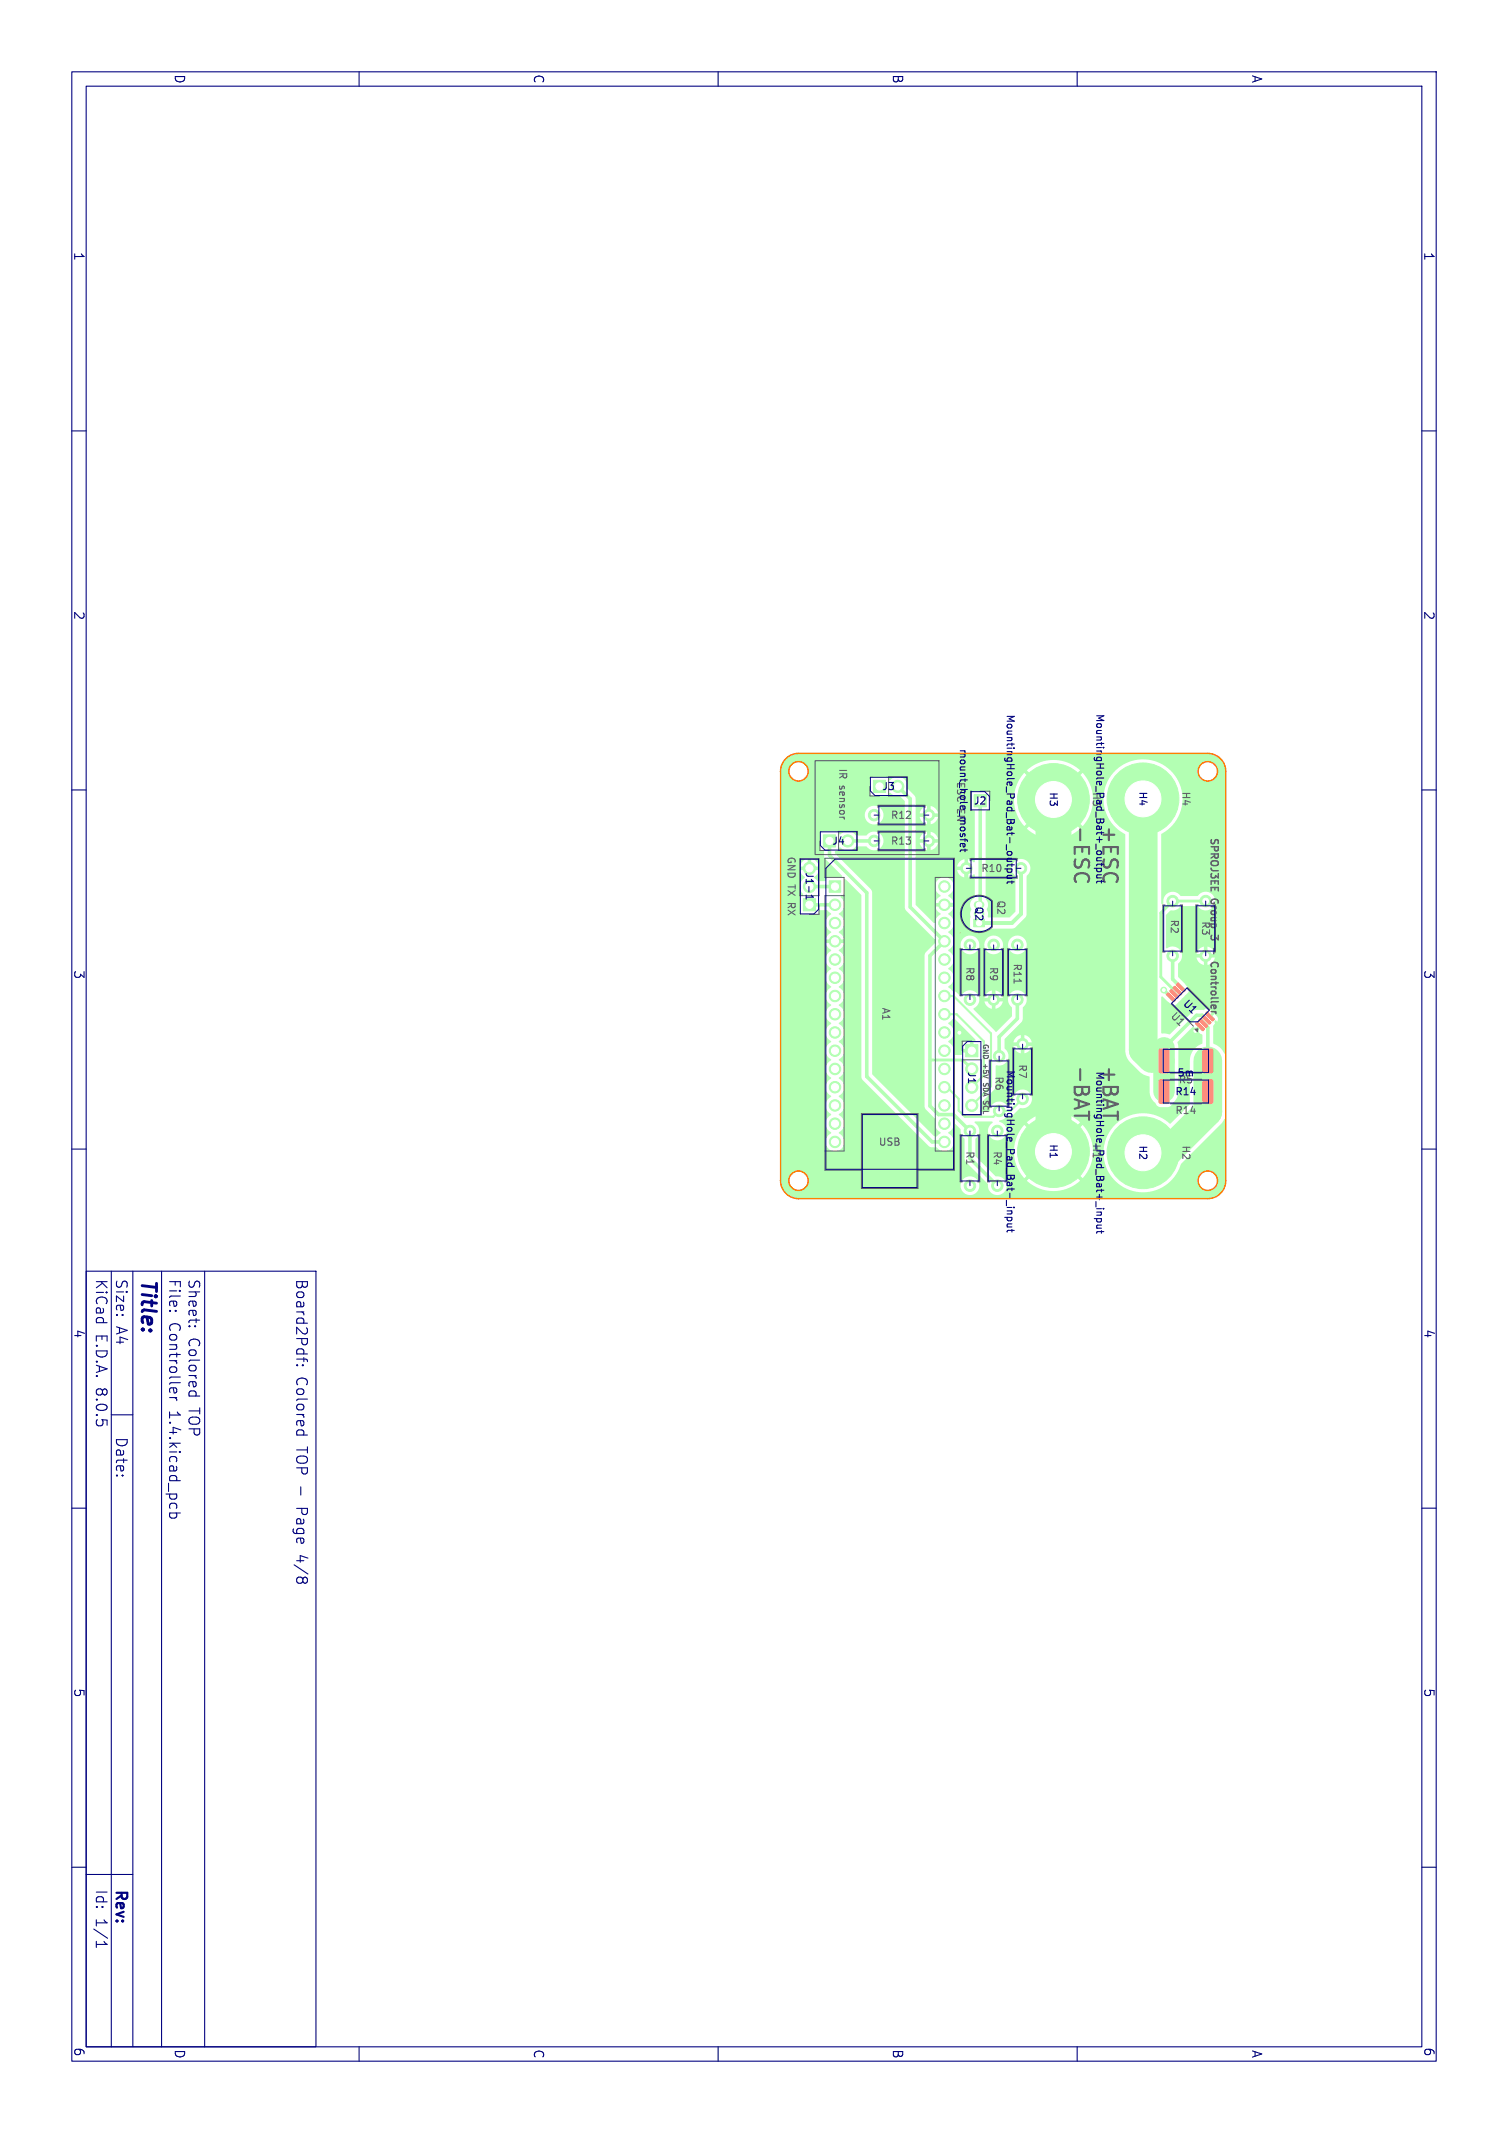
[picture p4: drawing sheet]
<svg xmlns="http://www.w3.org/2000/svg" width="210mm" height="297mm" viewBox="0 0 210 297" stroke-linecap="round" stroke-linejoin="round" font-family="sans-serif">
<g fill="#b3ffb3" stroke="#b3ffb3" stroke-width=".14">
<path d="M167.6 146.1l1.1-.1 .2 .2v2.9l-.2 .3h-.9l-.3-.2v-2.9z"/>
<path d="M161.5 146.1l1.1-.1 .2 .2v2.9l-.2 .3h-.9l-.3-.2v-2.9z"/>
<path d="M114.7 116.2h1.7v1.7h-1.7z"/>
<path d="M135.6 128h1.5v1h-1.5z"/>
<path d="M134.5 145.5h1.7v1.7h-1.7z"/>
<path d="M121.6 108.7h1.7v1.7h-1.7z"/>
<path d="M111.9 125.1h1.7v1.7h-1.7z"/>
<path d="M166.5 142.5l.3-.2 .9 .9v.2l-.3 .1-.9-.9z"/>
<path d="M167 142l.3-.1 .9 .9v.1l-.3 .1-.9-.9z"/>
<path d="M167.6 141.4h.1l.9 .9-.1 .3h-.2l-.9-.9z"/>
<path d="M163.9 137l.2-.1 .9 .9v.1l-.2 .2-.9-.9z"/>
<path d="M163.4 137.5l.3-.2 .9 .9v.2l-.3 .1-.9-.9z"/>
<path d="M163.1 137.8h.1l.9 .9-.1 .3h-.2l-.9-.9z"/>
<path d="M162.6 138.3h.2l.9 .9-.2 .3h-.1l-.9-1z"/>
<path d="M135.7 110.7h1.7v1.7h-1.7z"/>
<path d="M167.6 150.4l1.1-.1 .2 .2v2.9l-.1 .2-1 .1-.3-.2v-2.9z"/>
<path d="M161.5 150.4l1.1-.1 .2 .2v2.9l-.1 .2-1 .1-.3-.2v-2.9z"/>
<path d="M115.5 122.6h1.6v1.6h-1.6z"/>
<circle cx="159.2" cy="111.2" r="2.7"/>
<circle cx="159.2" cy="111.2" r="5"/>
<circle cx="139.1" cy="147.1" r=".8"/>
<circle cx="139.1" cy="154.7" r=".8"/>
<circle cx="118.1" cy="117.1" r=".85"/>
<circle cx="159.2" cy="160.5" r="2.7"/>
<circle cx="159.2" cy="160.5" r="5"/>
<circle cx="138.4" cy="131.6" r=".8"/>
<circle cx="138.4" cy="139.2" r=".8"/>
<circle cx="138.9" cy="157.5" r=".8"/>
<circle cx="138.9" cy="165.1" r=".8"/>
<circle cx="135.3" cy="148.8" r=".85"/>
<circle cx="135.3" cy="151.4" r=".85"/>
<circle cx="135.3" cy="153.9" r=".85"/>
<circle cx="125" cy="109.5" r=".85"/>
<circle cx="112.7" cy="123.4" r=".85"/>
<circle cx="112.7" cy="120.9" r=".85"/>
<circle cx="135.1" cy="139.2" r=".8"/>
<circle cx="135.1" cy="131.6" r=".8"/>
<circle cx="167.9" cy="125.5" r=".8"/>
<circle cx="167.9" cy="133.1" r=".8"/>
<circle cx="121.7" cy="117.1" r=".8"/>
<circle cx="129.4" cy="117.1" r=".8"/>
<circle cx="141.7" cy="139.2" r=".8"/>
<circle cx="141.7" cy="131.6" r=".8"/>
<circle cx="142.4" cy="153" r=".8"/>
<circle cx="142.4" cy="145.4" r=".8"/>
<circle cx="121.7" cy="113.5" r=".8"/>
<circle cx="129.4" cy="113.5" r=".8"/>
<circle cx="146.7" cy="111.3" r="2.7"/>
<circle cx="146.7" cy="111.3" r="5"/>
<circle cx="163.3" cy="125.5" r=".8"/>
<circle cx="163.3" cy="133.1" r=".8"/>
<circle cx="146.7" cy="160.3" r="2.7"/>
<circle cx="146.7" cy="160.3" r="5"/>
<circle cx="135.1" cy="157.5" r=".8"/>
<circle cx="135.1" cy="165.1" r=".8"/>
<circle cx="116.3" cy="126" r=".8"/>
<circle cx="116.3" cy="128.5" r=".8"/>
<circle cx="116.3" cy="131.1" r=".8"/>
<circle cx="116.3" cy="133.6" r=".8"/>
<circle cx="116.3" cy="136.1" r=".8"/>
<circle cx="116.3" cy="138.7" r=".8"/>
<circle cx="116.3" cy="141.2" r=".8"/>
<circle cx="116.3" cy="143.8" r=".8"/>
<circle cx="116.3" cy="146.3" r=".8"/>
<circle cx="116.3" cy="148.8" r=".8"/>
<circle cx="116.3" cy="151.4" r=".8"/>
<circle cx="116.3" cy="153.9" r=".8"/>
<circle cx="116.3" cy="156.5" r=".8"/>
<circle cx="116.3" cy="159" r=".8"/>
<circle cx="131.5" cy="159" r=".8"/>
<circle cx="131.5" cy="156.5" r=".8"/>
<circle cx="131.5" cy="153.9" r=".8"/>
<circle cx="131.5" cy="151.4" r=".8"/>
<circle cx="131.5" cy="148.8" r=".8"/>
<circle cx="131.5" cy="146.3" r=".8"/>
<circle cx="131.5" cy="143.8" r=".8"/>
<circle cx="131.5" cy="141.2" r=".8"/>
<circle cx="131.5" cy="138.7" r=".8"/>
<circle cx="131.5" cy="136.1" r=".8"/>
<circle cx="131.5" cy="133.6" r=".8"/>
<circle cx="131.5" cy="131.1" r=".8"/>
<circle cx="131.5" cy="128.5" r=".8"/>
<circle cx="131.5" cy="126" r=".8"/>
<circle cx="131.5" cy="123.4" r=".8"/>
<circle cx="142.2" cy="120.9" r=".8"/>
<circle cx="134.6" cy="120.9" r=".8"/>
<circle cx="162.1" cy="137.9" r=".4"/>
<circle cx="133.6" cy="143.8" r=".4"/>
<circle cx="166.5" cy="143.6" r=".4"/>
</g>
<path d="M131.5 138.7h1.3l5.2 5.2v7.3l-2.7 2.7M138.9 157.5h.1" fill="none" stroke="#b3ffb3" stroke-width=".3"/>
<path d="M115.5 117.1v2l5.2 5.2v25.6l9.1 9.1h1.7" fill="none" stroke="#b3ffb3" stroke-width=".5"/>
<circle cx="116.3" cy="123.4" r=".25" fill="#b3ffb3"/>
<path d="M112.7 123.4h3.6M112.7 126h3.6M162.1 137.9l1 1" fill="none" stroke="#b3ffb3" stroke-width=".5"/>
<circle cx="116.3" cy="126" r=".25" fill="#b3ffb3"/>
<path d="M131.5 151.4h.4l1.6 1.6v1.6l.9 .9h3.9l.8-.8h1.6l1.7-1.7M131.5 141.2h1.7l3.8 3.8v4.7l-1.7 1.7M167.1 142.9l-.6 .7" fill="none" stroke="#b3ffb3" stroke-width=".3"/>
<path d="M163.6 137.9h.4M163.6 137.9l-.1 .5M167.9 125.5h-4.6l-1.6 1.6v8.9l1.9 1.9M129.6 147.7l-.1-.1h4.6l1.2 1.2" fill="none" stroke="#b3ffb3" stroke-width=".4"/>
<path d="M118.1 117.1h3.5M125 109.5l1.8 1.7v15.1l4.7 4.8M136.5 111.5v14.3M131 131.1h.5M131.5 131.1l-2 2v20.9l1.2 1.2h2.1l2.3 2.3v3.8l3.8 3.8M141.7 139.2v2.6l-2.6 2.6v2.7M163.3 133.1v3.2l1.1 1.2M167.8 142.7l.4 .4v4.6M168 142l-.6-.6h-.8l-4.5 4.5M168.2 147.7h.1" fill="none" stroke="#b3ffb3" stroke-width=".5"/>
<path d="M134.6 120.9v3.6l-1.6 1.5h-1.5M142.2 120.9v6.4l-1.3 1.2h-4.6" fill="none" stroke="#b3ffb3" stroke-width=".55"/>
<path d="M146.7 111.3v49" fill="none" stroke="#b3ffb3" stroke-width="5"/>
<path d="M159.2 111.3v34.9l1.2 1.2M168.2 147.7v7.1l-5.7 5.7h-3.3" fill="none" stroke="#b3ffb3" stroke-width="4"/>
<path d="M136.7 125.6l-.4 .4M163.3 125.5h.1" fill="none" stroke="#b3ffb3" stroke-width=".25"/>
<path d="M162.1 145.9v6.1" fill="none" stroke="#b3ffb3" stroke-width="3"/>
<g fill="#b3ffb3">
<path d="M132.1 142.4l.6-.5h.3l2.9 2.9-.1 .1-.2 .1v.9h-.5v-.9h-.7l-.4 .2v.9h.9v.5h-.9v.2l-.1 .1h-1l-.2-.1a1.43 1.43 0 0 0-.7-1.8 1.42 1.42 0 0 0 .8-1.2 1.42 1.42 0 0 0-.8-1.3z"/>
<path d="M109.3 105.7a2.51 2.51 0 0 1 2-.8v1.2h-.2a1.35 1.35 0 0 0-1.2 1.4 1.35 1.35 0 0 0 1.4 1.2v54.4h-.2a1.35 1.35 0 0 0-1 2 1.35 1.35 0 0 0 2.3 0 1.35 1.35 0 0 0-1.1-2v-54.4h.3a1.35 1.35 0 0 0 .9-1.4 1.35 1.35 0 0 0-1.2-1.2v-1.2h13.7v3.2l-.4 .1-.6 .4-.3-.3-.3-.2-1.9 .1-.3 .2-.1 2.1 .3 .3 .3 .1v1.3h-.2a1.31 1.31 0 0 0-.8 2.1 1.31 1.31 0 0 0 2.2-.2 1.31 1.31 0 0 0-1.2-1.9v-1.3l1.7-.1 .3-.1 .2-.3h.1a1.57 1.57 0 0 0 1.3 .5l.7 .7v14.9l.2 .3 4 4.1v.4l-1.3 1.3-.1 .4v21.1l.1 .4 1.4 1.3v.2a1.43 1.43 0 0 0 .7 1.7l-.6 .5h-.3l-8.6-8.6v-25.4l-.2-.4-5-5v-.2l.1-.2a.54 .54 0 0 0 .5-.4h.1a1.43 1.43 0 0 0 2.2-.2l1.5 .1a1.32 1.32 0 0 0 1.9 .1 1.32 1.32 0 0 0 0-2 1.32 1.32 0 0 0-2 .3h-1.4a1.39 1.39 0 0 0-2.2-.1l-.5-.5-2.1 .1-.2 .3v1.9l.1 .3 .5 .2v.7l.1 .4 2.4 2.3v.2h-1.9l-.3 .2-.2 .4h-1.1l-.4-.5 .5-.6 .2-.4h-.9v-.5h.9l-.1-.3-.4-.5-.6-.3v.9h-.5v-.9l-.5 .1-.3 .3-.3 .7h.9v.5h-.9l.2 .4 .5 .6a1.43 1.43 0 0 0-.3 2.3l-.4 .5v2.1l.4 .2h1.9a.71 .71 0 0 0 .4-.6l1.1 .1 .6 .5a1.43 1.43 0 0 0 0 2.5 1.93 1.93 0 0 0-.8 1h.8v.5h-.8l.2 .4 .5 .6v.1a1.38 1.38 0 0 0-.7 1.2 1.38 1.38 0 0 0 .8 1.3 1.42 1.42 0 0 0-.8 1.2 1.42 1.42 0 0 0 .8 1.3 1.42 1.42 0 0 0-.8 1.3 1.42 1.42 0 0 0 .8 1.3 1.42 1.42 0 0 0-.8 1.2 1.42 1.42 0 0 0 .8 1.3 1.43 1.43 0 0 0 0 2.5 1.42 1.42 0 0 0-.8 1.3 1.42 1.42 0 0 0 .8 1.3 1.42 1.42 0 0 0-.8 1.2 1.42 1.42 0 0 0 .8 1.3 1.43 1.43 0 0 0 0 2.6 1.42 1.42 0 0 0-.8 1.2 1.42 1.42 0 0 0 .8 1.3 1.42 1.42 0 0 0-.8 1.3 1.42 1.42 0 0 0 .8 1.2 1.33 1.33 0 0 0-.5 2.1 1.33 1.33 0 0 0 2.1-.1 1.41 1.41 0 0 0-.6-2 1.42 1.42 0 0 0 .8-1.2 1.42 1.42 0 0 0-.8-1.3 1.42 1.42 0 0 0 .8-1.3 1.42 1.42 0 0 0-.8-1.2 1.42 1.42 0 0 0 .8-1.3 1.42 1.42 0 0 0-.8-1.3 1.42 1.42 0 0 0 .8-1.3 1.42 1.42 0 0 0-.8-1.2 1.42 1.42 0 0 0 .8-1.3 1.42 1.42 0 0 0-.8-1.3 1.42 1.42 0 0 0 .8-1.2 1.42 1.42 0 0 0-.8-1.3 1.42 1.42 0 0 0 .8-1.3 1.42 1.42 0 0 0-.8-1.2 1.42 1.42 0 0 0 .8-1.3 1.42 1.42 0 0 0-.8-1.3 1.42 1.42 0 0 0 .8-1.3 1.42 1.42 0 0 0-.8-1.2 1.42 1.42 0 0 0 .8-1.3 1.42 1.42 0 0 0-.8-1.3 1.93 1.93 0 0 0 .8-1h-.9v-.5h.9l-.2-.4-.6-.5v-.2a1.38 1.38 0 0 0 .8-1.2 1.38 1.38 0 0 0-.8-1.2 1.44 1.44 0 0 0 .2-2.5l.4-.2 .2-.2v-1.8l.1-.2 2.3 2.2v25.5l.1 .3 9.2 9.2 .4 .2h.8a1.31 1.31 0 0 0 2 0 1.31 1.31 0 0 0-.4-2v-.1a1.66 1.66 0 0 0 .8-1.2l.9 .8a1.47 1.47 0 0 0 .5 1.3v2.8l.2 .4 .6 .6v1.4a1.31 1.31 0 0 0-1.2 1.9 1.31 1.31 0 0 0 2.2 .2 1.31 1.31 0 0 0-.8-2.1h-.2v-1.4l2.5 2.5a1.32 1.32 0 0 0 1.3 1.5 1.32 1.32 0 0 0 1.3-1.5 1.32 1.32 0 0 0-1.6-1.1l-2.8-2.8v-2.4a1.39 1.39 0 0 0-.1-2.3l.1-.1h2.3l.1 .1a1.32 1.32 0 0 0-.3 2.1 1.32 1.32 0 0 0 2.1-.3 1.32 1.32 0 0 0-.8-1.9l.1-.2a1.52 1.52 0 0 0 1-.7h.7l1-1a1.32 1.32 0 0 0 1.7-1 1.32 1.32 0 0 0-1.1-1.5 1.32 1.32 0 0 0-1.5 1.2v.4l-.6 .6h-.2a1.39 1.39 0 0 0-1.6-.6 1.39 1.39 0 0 0-.9 1.4h-1.2l-.2-.1 .3-.5v-.7l1.9-2.1 .1-3.1a1.35 1.35 0 0 0 1.6-.7 1.35 1.35 0 0 0-.4-1.7v-1.2l2.4-2.5 .1-.3v-1.6l.3-.2v5l-.2-.1-.3 .1v-1l-.2 .1-.6 .4-.3 .5h1l-.1 .2 .1 .3h-1l.2 .4 .3 .4 .6 .3v-1l.2 .1 .3-.1v1l.5-.3 .3-.4 .2-.4h-1l.1-.2-.1-.3h1l-.2-.4-.3-.3-.5-.3v-4a1.32 1.32 0 0 0-.3-1.9 1.32 1.32 0 0 0-1.8 .3 1.32 1.32 0 0 0 .3 1.8v1.2l-2.2 2.2-3.1-3.1v-.2a1.31 1.31 0 0 0 .4-2.2 1.31 1.31 0 0 0-2.1 .5h-.2l-.6-.6-.4-.1-.7-.6a1.42 1.42 0 0 0 .8-1.3 1.42 1.42 0 0 0-.8-1.2 1.42 1.42 0 0 0 .8-1.3 1.42 1.42 0 0 0-.8-1.3 1.42 1.42 0 0 0 .8-1.2 1.42 1.42 0 0 0-.8-1.3 1.42 1.42 0 0 0 .8-1.3 1.42 1.42 0 0 0-.8-1.2 1.93 1.93 0 0 0 .8-1.1h-.8v-.5h.8l-.1-.4-.6-.5v-.2a1.31 1.31 0 0 0 .5-2 1.31 1.31 0 0 0-2.1 0 1.31 1.31 0 0 0 .5 2v.2l-.6 .5-.2 .4h.9v.5h-.9a1.95 1.95 0 0 0 .8 1.1 1.9 1.9 0 0 0-.9 1.2l-2.6-2.5v-14.8l-.2-.4-.9-1a1.37 1.37 0 0 0-1.4-1.7v-3.2h4.6v8.3l-.2-.1-.3 .1v-1l-.4 .2-.3 .3-.3 .5h.9v.2v.4h-.9l.3 .5 .5 .4 .2 .1v-1l.2 .1 .3-.1v3l-.2-.1-.3 .1v-1l-.6 .3-.3 .3-.1 .4h.9v.2v.3h-.9l.3 .6 .5 .4 .2 .1v-1l.2 .1 .3-.1v1l.6-.3 .3-.4 .1-.4h-.9l.1-.2-.1-.3h.9l-.1-.4-.3-.3-.6-.3v-1l.6-.3 .3-.3 .1-.4h-.9l.1-.2-.1-.4h.9l-.2-.5-.4-.3-.4-.2v-7.3h7.8v5.2l-1.9 .1-.2 .1-.1 .2v2l.1 .2 .5 .3v7l-.2 .1-.8-.5v1l-.2-.1-.3 .1v-1l-.2 .1-.5 .4-.3 .6h1l-.1 .2 .1 .3h-1l.1 .4 .3 .3v8v-8l.6 .3v-1l.2 .1 .3-.1v1l.3-.1v8.2h-.2a1.3 1.3 0 0 0-.9 2.1 1.3 1.3 0 0 0 2.2-.2 1.3 1.3 0 0 0-1.1-1.9v-8.2l.5-.4 .2 .1v3.1a1.23 1.23 0 0 0-.5 1.8 1.39 1.39 0 0 0-.1 1.1l-.1 1.3 .1 .3 .3 .1h1.6l.5-.2h.8v1h-.2a1.3 1.3 0 0 0-1.1 1.5 1.3 1.3 0 0 0 1.5 1.1v6l-.2-.1-.3 .1v-1l-.4 .2-.3 .3-.3 .5h1l-.1 .2 .1 .3h-1l.3 .6 .3 .3 .4 .2v-1l.2 .1 .3-.1v1l.4-.2 .4-.3 .3-.6h-1l.1-.2-.1-.3h1l-.3-.5-.4-.3-.4-.2v-5a1.3 1.3 0 0 0 1.1-1.5 1.3 1.3 0 0 0-1.3-1.1v-1h2.6l.3-.1 .4-.3v1.4a1.31 1.31 0 0 0-1.2 1.9 1.31 1.31 0 0 0 2.2 .2 1.31 1.31 0 0 0-.8-2.1h-.2v-1.4l1.1-1.2 .2-.4v-5.4a1.32 1.32 0 0 0 .1-1.9 1.32 1.32 0 0 0-2 .1 1.32 1.32 0 0 0 .3 1.9v4.9l-.8 .8h-2.9l-.2-.1a1.34 1.34 0 0 0-.1-1 1.11 1.11 0 0 0-.1-1.4v-12.2l.1-.1a.49 .49 0 0 0 .5-.5v-1.9l-.2-.2-.3-.2v-5.2h9.3v.9h-.5a5.5 5.5 0 0 0-3.2 1.5l2.1 2.1-.3 .3-2.2-2.1v.1a5.5 5.5 0 0 0 0 7.3l2.2-2.1 .3 .4-2.1 2.1 .2 .2a5.5 5.5 0 0 0 3.5 1.2v38l-.5 .1a5.5 5.5 0 0 0-3.2 1.4l2.1 2.1-.3 .4-2.2-2.2v.1a5.5 5.5 0 0 0 0 7.4l2.2-2.2 .3 .4-2.1 2.1 .2 .2a5.5 5.5 0 0 0 7.2-.2l-2.1-2.1 .3-.4 2.2 2.2v-.1a5.5 5.5 0 0 0 0-7.4l-2.2 2.2-.3-.4 2.1-2.1-.2-.2a5.5 5.5 0 0 0-3.5-1.3v-38h.5a5.5 5.5 0 0 0 3.2-1.4l-2.1-2.1 .3-.4 2.2 2.1a5.5 5.5 0 0 0 0-7.4l-2.2 2.1-.3-.3 2.1-2.1-.2-.3a5.5 5.5 0 0 0-3.5-1.2v-.9h21.6v1.2h-.2a1.35 1.35 0 0 0-1 2 1.35 1.35 0 0 0 2.3 0 1.35 1.35 0 0 0-1.1-2l.1-1.2a2.5 2.5 0 0 1 2.3 2.5v39.2l-.1 .1h-.1a3.3 3.3 0 0 0-1.5-1.5l-.1-2.4 .3-.3v-.4h.1l.2 .2 .1-.4a.92 .92 0 0 0-.5-.7l-.4 .3-.2-.1v-.2l.3-.3-.3-.3a.62 .62 0 0 0-.9 0h-1l-.4 .2-3.3 3.2-1.1-.1-.1-.1v-5h.2l.8 .7a.73 .73 0 0 0 1.1 .3l1.3-1.3a.71 .71 0 0 0 .3-1l-1.3-1.5v-1.8a1.34 1.34 0 0 0 .3-1.9 1.34 1.34 0 0 0-1.9-.2l-.1-.2v-4.4l.7-.7a1.5 1.5 0 0 0 1.4-.6h2.3a1.32 1.32 0 0 0 1.4 .5v6.1l-.2-.1-.3 .1v-1l-.6 .3-.3 .3-.2 .4h1l-.1 .2 .1 .3h-1l.3 .6 .4 .3 .4 .2v-1l.2 .1 .3-.1v1l.4-.2 .3-.3 .3-.6h-1l.1-.2-.1-.3h1l-.2-.4-.3-.3-.5-.3v-5.1a1.32 1.32 0 0 0 .8-2 1.32 1.32 0 0 0-2.3 .1l-2.3-.1a1.35 1.35 0 0 0-1.6-.4 1.35 1.35 0 0 0-.8 1.5l-.2 .1-.1-.1v-9.7a5.5 5.5 0 0 0 1.7-8.4 5.5 5.5 0 0 0-8.5 .1 5.5 5.5 0 0 0 1.8 8.4v30.1l.2 .9 .4 .7 1.7 1.5 1.1 .6v2.1a2.83 2.83 0 0 0 .9 1.6l.2 .3 .3 .2h1.1a1.15 1.15 0 0 0 .8-.7 2.01 2.01 0 0 0 .7-1.4v-6.3l-.1-.7 2.1-2.1h.1l.3 .3 .4-.4 .3 .2-.4 .4 .7 .6-.1 1.2a2.58 2.58 0 0 0-1.7 2.3v6.2l-2.7 2.6-.1 .1a5.5 5.5 0 0 0-8.3 .9 5.5 5.5 0 0 0 2.2 8.1 5.5 5.5 0 0 0 7.6-3.4l3.9-3.9v4.9a1.35 1.35 0 0 0-1.4 1.8 1.35 1.35 0 0 0 2.3 .4 1.35 1.35 0 0 0-.6-2.2h-.3v-4.9l1.8-1.7 .5-.7 .1 .1v8.5a2.49 2.49 0 0 1-2.5 2.5h-57a2.49 2.49 0 0 1-2.5-2.5v-57l.1-.8z"/>
</g>
<g fill="#fff" stroke="#fff" stroke-width=".14">
<circle cx="162.1" cy="137.9" r=".2"/>
<circle cx="133.6" cy="143.8" r=".2"/>
<circle cx="166.5" cy="143.6" r=".2"/>
<circle cx="159.2" cy="111.2" r="2.5"/>
<circle cx="139.1" cy="147.1" r=".4"/>
<circle cx="139.1" cy="154.7" r=".4"/>
<circle cx="115.5" cy="117.1" r=".5"/>
<circle cx="118.1" cy="117.1" r=".5"/>
<circle cx="159.2" cy="160.5" r="2.5"/>
<circle cx="138.4" cy="131.6" r=".4"/>
<circle cx="138.4" cy="139.2" r=".4"/>
<circle cx="136.3" cy="128.5" r=".37"/>
<circle cx="136.3" cy="126" r=".37"/>
<circle cx="138.9" cy="157.5" r=".4"/>
<circle cx="138.9" cy="165.1" r=".4"/>
<circle cx="135.3" cy="146.3" r=".5"/>
<circle cx="135.3" cy="148.8" r=".5"/>
<circle cx="135.3" cy="151.4" r=".5"/>
<circle cx="135.3" cy="153.9" r=".5"/>
<circle cx="122.5" cy="109.5" r=".5"/>
<circle cx="125" cy="109.5" r=".5"/>
<circle cx="112.7" cy="126" r=".5"/>
<circle cx="112.7" cy="120.9" r=".5"/>
<circle cx="135.1" cy="139.2" r=".4"/>
<circle cx="135.1" cy="131.6" r=".4"/>
<circle cx="167.9" cy="125.5" r=".4"/>
<circle cx="167.9" cy="133.1" r=".4"/>
<circle cx="121.7" cy="117.1" r=".4"/>
<circle cx="129.4" cy="117.1" r=".4"/>
<circle cx="141.7" cy="139.2" r=".4"/>
<circle cx="141.7" cy="131.6" r=".4"/>
<circle cx="142.4" cy="153" r=".4"/>
<circle cx="142.4" cy="145.4" r=".4"/>
<circle cx="121.7" cy="113.5" r=".4"/>
<circle cx="129.4" cy="113.5" r=".4"/>
<circle cx="146.7" cy="111.3" r="2.5"/>
<circle cx="163.3" cy="125.5" r=".4"/>
<circle cx="163.3" cy="133.1" r=".4"/>
<circle cx="146.7" cy="160.3" r="2.5"/>
<circle cx="135.1" cy="157.5" r=".4"/>
<circle cx="135.1" cy="165.1" r=".4"/>
<circle cx="116.3" cy="123.4" r=".5"/>
<circle cx="116.3" cy="126" r=".5"/>
<circle cx="116.3" cy="128.5" r=".5"/>
<circle cx="116.3" cy="131.1" r=".5"/>
<circle cx="116.3" cy="133.6" r=".5"/>
<circle cx="116.3" cy="136.1" r=".5"/>
<circle cx="116.3" cy="138.7" r=".5"/>
<circle cx="116.3" cy="141.2" r=".5"/>
<circle cx="116.3" cy="143.8" r=".5"/>
<circle cx="116.3" cy="146.3" r=".5"/>
<circle cx="116.3" cy="148.8" r=".5"/>
<circle cx="116.3" cy="151.4" r=".5"/>
<circle cx="116.3" cy="153.9" r=".5"/>
<circle cx="116.3" cy="156.5" r=".5"/>
<circle cx="116.3" cy="159" r=".5"/>
<circle cx="131.5" cy="159" r=".5"/>
<circle cx="131.5" cy="156.5" r=".5"/>
<circle cx="131.5" cy="153.9" r=".5"/>
<circle cx="131.5" cy="151.4" r=".5"/>
<circle cx="131.5" cy="148.8" r=".5"/>
<circle cx="131.5" cy="146.3" r=".5"/>
<circle cx="131.5" cy="143.8" r=".5"/>
<circle cx="131.5" cy="141.2" r=".5"/>
<circle cx="131.5" cy="138.7" r=".5"/>
<circle cx="131.5" cy="136.1" r=".5"/>
<circle cx="131.5" cy="133.6" r=".5"/>
<circle cx="131.5" cy="131.1" r=".5"/>
<circle cx="131.5" cy="128.5" r=".5"/>
<circle cx="131.5" cy="126" r=".5"/>
<circle cx="131.5" cy="123.4" r=".5"/>
<circle cx="142.2" cy="120.9" r=".4"/>
<circle cx="134.6" cy="120.9" r=".4"/>
</g>
<g fill="#ff8a8a" stroke="#ff8a8a" stroke-width=".14">
<path d="M167.6 146.1l1.1-.1 .2 .2v2.9l-.2 .3h-.9l-.3-.2v-2.9z"/>
<path d="M161.5 146.1l1.1-.1 .2 .2v2.9l-.2 .3h-.9l-.3-.2v-2.9z"/>
<path d="M166.5 142.5l.3-.2 .9 .9v.2l-.3 .1-.9-.9z"/>
<path d="M167 142l.3-.1 .9 .9v.1l-.3 .1-.9-.9z"/>
<path d="M167.6 141.4h.1l.9 .9-.1 .3h-.2l-.9-.9z"/>
<path d="M163.9 137l.2-.1 .9 .9v.1l-.2 .2-.9-.9z"/>
<path d="M163.4 137.5l.3-.2 .9 .9v.2l-.3 .1-.9-.9z"/>
<path d="M163.1 137.8h.1l.9 .9-.1 .3h-.2l-.9-.9z"/>
<path d="M162.6 138.3h.2l.9 .9-.2 .3h-.1l-.9-1z"/>
<path d="M167.6 150.4l1.1-.1 .2 .2v2.9l-.1 .2-1 .1-.3-.2v-2.9z"/>
<path d="M161.5 150.4l1.1-.1 .2 .2v2.9l-.1 .2-1 .1-.3-.2v-2.9z"/>
</g>
<path d="M113.5 105.9h17.3v13.1h-17.3zM141.2 136.3v.6M136.9 153.5l.2 .3 .1-.1 .1-.2M137 150.9l-.1 .1M137.3 151l.1-.1 .2 .1M137.6 153.5v.3" fill="none" stroke="#626262" stroke-width=".15"/>
<path d="M149.7 122.2l.2 .6M151.7 122.2l-.2 .6" fill="none" stroke="#626262" stroke-width=".3"/>
<path d="M168.8 134.6a.47 .47 0 0 1 .3-.6 .47 .47 0 0 1 .6 .4l-.1 .2M168.8 130.2l-.1 .2M169 132.1v.7M169.7 130.2v.7" fill="none" stroke="#626262" stroke-width=".2"/>
<g fill="none" stroke="#626262" stroke-width=".14">
<path d="M111.4 119.6h2.7v5.1h-2.7zM114.2 117.1v1.3h1.3M116.8 115.8h2.6v2.6h-2.6zM121.2 109.5v1.3h1.3M122.3 112.5v-.4h6.5v.4M122.3 114.5v.4h6.5v-.4M122.3 116.1v-.4h6.5v.4M122.3 118.1v.4h6.5v-.4M123.8 108.2h2.6v2.6h-2.6zM135.1 119.9v-.4h6.5v.4M135.2 110.2v2.6zM136.5 110.2h1.3v1.3"/>
<path d="M114.1 126v1.3h-1.4M117.6 124.7h-2.7v38.2h5.1M132.9 122.2h-2.6v38.1h2.6M134 132.1h-.3v6.6h.3M135.1 121.9v.4h6.5v-.4M136.1 132.1h.3v6.6h-.3M137.3 132.1h-.3v6.6h.3M138.2 125.4a2.6 2.6 0 0 0-3.7 0 2.6 2.6 0 0 0 0 3.7 2.6 2.6 0 0 0 3.7 0M138.2 125.5v3.6M139.4 132.1h.3v6.6h-.3M140.6 132.1h-.3v6.6h.3M142.7 132.1h.4v6.6h-.4"/>
<path d="M162.3 126h-.4v6.6h.4M163.1 139.8l3.1 3.1M164.3 126h.4v6.6h-.4M165.4 137.5l3.1 3.1M166.9 126h-.4v6.5h.4M169.3 126v6.5M120 155.1h7.8v10.4h-7.8zM134 147.6h2.7v7.7h-2.7zM134 158h-.3v6.6h.3M135.3 145h-1.3v1.3M136.1 158h.3v6.6h-.3M137.8 158h-.3v6.6h.3"/>
<path d="M138.1 147.6h-.3v6.5h.3M140.2 147.6h.3v6.5M140.3 158v6.6M141.4 145.9h-.4v6.6M143.4 145.9h.4v6.6h-.4M163 146h4.3M163 149.4h4.3M163 150.3h4.3M163 153.7h4.3M114.9 160.3h2.7v-38.1h-2.7v-2.7h18v43.4h-5.1"/>
</g>
<path d="M166.4 143.3h.4v.4z" fill="#626262" stroke="#626262" stroke-width=".14"/>
<g fill="none" stroke="#000080" stroke-width=".15">
<path d="M10 10h190v277h-190zM12 12h186v273h-186zM50 10v2M100 10v2M150 10v2M10 60h2M198 60h2M10 110h2M133.7 116.9h.9l.1 .3M134.1 117.5l.1 .4h.1l.1-.3-.2-.1h-.4v.4M134.4 116.8v.4M134.4 118.2v.4"/>
<path d="M134.7 118.4h-.8l-.2 .2M140.3 119.9h.6M140.3 119.7v.2M198 110h2M112.3 124.6v.6M113 124.6l.3 .3h-1M139.9 121h1M140.3 122.3h.6M140.3 121v.3l.1 .2 .5-.1v-.4M140.9 121.9h-.6v.3v.1M140.9 120.3v.4M140.9 122.7v.3"/>
<path d="M141.3 120.4h-.9l-.1 .3M141.3 122.8h-.9l-.1 .2M10 160h2M198 160h2M12 177h32v108h-32zM15.5 177v108M18.5 177v108M22.5 177v108M28.5 177v108M139.9 169.5h1M140.3 168.6h.6M140.3 170.8h.6"/>
<path d="M140.3 169.5v.3l.1 .2 .5-.1v-.4M140.8 168.6l.1 .1v.3h-.6M140.9 170.4l-.6 .1v.2v.1M140.9 171.2v.4M141.3 171.3h-.9l-.1 .3M152.4 169.7h1M152.7 171h.7M152.8 169.7l-.1 .3 .2 .2 .4-.1v-.4M153.3 168.8v.4h-.6M153.4 171.3v.4M153.4 170.6h-.6l-.1 .3 .1 .1M153.7 171.5h-.8l-.2 .2"/>
<path d="M15.5 197h3M23.6 182.5l.1 .1 .1-.1M23.6 182.5h.1h.1M23.6 182.5h.2M23.6 193.7l.1 .2M23.6 194.6h1M24.1 193.2l.2 .8 .2-.1 .1-.2M24.3 194.6l.2 .1 .1 .3M24.4 182.5h.1M24.4 182.5l.1 .1v-.1M26.3 184.7h.1h.1M26.3 184.7l.1-.1 .1 .1"/>
<path d="M26.3 184.7h.2M26.3 194.4h1.5M26.3 194l.1 .4M27.1 184.7h.1M27.1 184.7l.1-.1v.1M27.3 194l-.1 .4M41.3 189.2h1.3l.1 .1 .1 .3M41.3 190.1l.1 .1 .1-.1M41.3 190.1l.1-.1 .1 .1M41.3 190.1h.2M41.3 199.8h1.5M41.3 199.4l.1 .4"/>
<path d="M42.1 190.1h.1M42.1 190.1l.1 .1v-.1M42.1 190.1l.1-.1v.1M42.3 189v.6M42.3 199.4l-.1 .4M10 210h2M23.6 210.7h1.5M23.7 210.7l-.1 .4 .3 .3h.4l.2-.2 .1-.1-.1-.4M198 210h2M10 260h2M198 260h2M12 261h6.5"/>
<path d="M13.4 270.3v.9M14.5 270.3l.4 .4h-1.5M50 285v2M100 285v2M150 285v2"/>
</g>
<g fill="none" stroke="#000080" stroke-width=".14">
<path d="M111.5 119.6h2.5v7l-.6 .7h-1.9zM114.2 115.8h5.1v2.6h-4.4l-.7-.7zM116.3 119.6h16.5v43.2h-17.8v-41.9zM121.2 108.2h5.1v2.6h-4.5l-.6-.7zM121.7 117.1h.7M121.7 113.5h.7M122.4 115.8h6.3v2.5h-6.3zM122.4 112.2h6.3v2.6h-6.3zM128.7 117.1h.7M128.7 113.5h.7M135.2 119.7h6.3v2.5h-6.3zM135.2 110.2h1.9l.7 .7v1.9h-2.6z"/>
<path d="M133.8 132.2h2.5v6.3h-2.5zM134.6 120.9h.6M135.1 131.6v.6M135.1 138.5v.7M137.1 132.2h2.5v6.3h-2.5zM138.1 129a2.48 2.48 0 0 1-3.5 0 2.48 2.48 0 0 1 0-3.5 2.48 2.48 0 0 1 3.5 0v3.5M138.4 131.6v.6M138.4 138.5v.7M140.4 132.2h2.5v6.3h-2.5zM141.5 120.9h.7M141.7 131.6v.6M141.7 138.5v.7"/>
<path d="M162.1 126.1h2.5v6.3h-2.5zM163.2 139.7l2.1-2.1 3.1 3.1-1.6 1.6h-1.1zM163.3 125.5v.6M163.3 132.4v.7M166.7 126.1h2.5v6.3h-2.5zM167.9 132.4v.7M120.1 155.2h7.6v10.2h-7.6zM133.8 158.1h2.5v6.3h-2.5zM134.1 145.7l.6-.7h1.9v10.2h-2.5zM135.1 157.5v.6M137.6 158.1h2.5v6.3h-2.5zM137.9 147.7h2.5v6.3h-2.5z"/>
<path d="M138.9 157.5v.6M139.1 147.1v.6M139.1 154v.7M141.2 146h2.5v6.3h-2.5zM142.4 145.4v.6M142.4 152.3v.7M162 146.1h6.3v3.2h-6.3zM162 150.4h6.3v3.2h-6.3zM135.1 164.4v.7M138.9 164.4v.7"/>
</g>
<g fill="none" stroke="#ff8000" stroke-width=".2">
<path d="M109.4 105.6a2.5 2.5 0 0 1 1.8-.7h57a2.5 2.5 0 0 1 2.5 2.5v57a2.5 2.5 0 0 1-2.5 2.5h-57a2.5 2.5 0 0 1-2.5-2.5v-57a2.5 2.5 0 0 1 .7-1.8z"/>
<circle cx="111.2" cy="107.4" r="1.35"/>
<circle cx="168.2" cy="107.4" r="1.35"/>
<circle cx="111.2" cy="164.4" r="1.35"/>
<circle cx="168.2" cy="164.4" r="1.35"/>
</g>
<circle cx="133.7" cy="129.9" r=".01" fill="#ff8000" stroke="#ff8000" stroke-width=".14"/>
<g font-size="2.8" fill="#626262">
<text x="149.4" y="114.8" transform="rotate(90 149.4 114.8)">-ESC</text>
<text x="149.4" y="148.2" transform="rotate(90 149.4 148.2)">-BAT</text>
</g>
<g font-size="2.8" fill="#000080">
<text x="153.4" y="114.8" transform="rotate(90 153.4 114.8)">+ESC</text>
<text x="153.4" y="148.2" transform="rotate(90 153.4 148.2)">+BAT</text>
<text x="19.1" y="178" transform="rotate(90 19.1 178)">Title:</text>
</g>
<g font-size="2.1" fill="#000080">
<text x="13.1" y="178" transform="rotate(90 13.1 178)">KiCad</text>
<text x="15.9" y="178" transform="rotate(90 15.9 178)">Size:</text>
<text x="23.3" y="178" transform="rotate(90 23.3 178)">File:</text>
<text x="26" y="178" transform="rotate(90 26 178)">Sheet:</text>
<text x="41" y="178" transform="rotate(90 41 178)">Board2Pdf:</text>
<text x="13.1" y="185.7" transform="rotate(90 13.1 185.7)">E.D.A.</text>
<text x="15.9" y="184.7" transform="rotate(90 15.9 184.7)">A4</text>
<text x="23.3" y="184.1" transform="rotate(90 23.3 184.1)">Controller</text>
<text x="26" y="186.2" transform="rotate(90 26 186.2)">Colored</text>
<text x="41" y="191.7" transform="rotate(90 41 191.7)">Colored</text>
<text x="13.1" y="193.3" transform="rotate(90 13.1 193.3)">8.0.5</text>
<text x="23.3" y="196.5" transform="rotate(90 23.3 196.5)">1.4.kicad_pcb</text>
<text x="26" y="196.1" transform="rotate(90 26 196.1)">TOP</text>
<text x="15.9" y="200" transform="rotate(90 15.9 200)">Date:</text>
<text x="41" y="201.5" transform="rotate(90 41 201.5)">TOP -</text>
<text x="41" y="210.2" transform="rotate(90 41 210.2)">Page</text>
<text x="41" y="217" transform="rotate(90 41 217)">4/8</text>
<text x="13.1" y="263" transform="rotate(90 13.1 263)">Id:</text>
<text x="15.7" y="263" transform="rotate(90 15.7 263)">Rev:</text>
<text x="13.1" y="267.1" transform="rotate(90 13.1 267.1)">1/1</text>
</g>
<g font-size="1.8" fill="#000080">
<text x="24.1" y="10.3" transform="rotate(90 24.1 10.3)">D</text>
<text x="74.1" y="10.3" transform="rotate(90 74.1 10.3)">C</text>
<text x="124.1" y="10.3" transform="rotate(90 124.1 10.3)">B</text>
<text x="174.1" y="10.3" transform="rotate(90 174.1 10.3)">A</text>
<text x="10.1" y="35" transform="rotate(90 10.1 35)">1</text>
<text x="198.1" y="35" transform="rotate(90 198.1 35)">1</text>
<text x="10.1" y="85" transform="rotate(90 10.1 85)">2</text>
<text x="198.1" y="85" transform="rotate(90 198.1 85)">2</text>
<text x="10.1" y="135" transform="rotate(90 10.1 135)">3</text>
<text x="198.1" y="135" transform="rotate(90 198.1 135)">3</text>
<text x="10.1" y="185" transform="rotate(90 10.1 185)">4</text>
<text x="198.1" y="185" transform="rotate(90 198.1 185)">4</text>
<text x="10.1" y="235" transform="rotate(90 10.1 235)">5</text>
<text x="198.1" y="235" transform="rotate(90 198.1 235)">5</text>
<text x="10.1" y="285" transform="rotate(90 10.1 285)">6</text>
<text x="24.1" y="285.3" transform="rotate(90 24.1 285.3)">D</text>
<text x="74.1" y="285.3" transform="rotate(90 74.1 285.3)">C</text>
<text x="124.1" y="285.3" transform="rotate(90 124.1 285.3)">B</text>
<text x="174.1" y="285.4" transform="rotate(90 174.1 285.4)">A</text>
<text x="198.1" y="285" transform="rotate(90 198.1 285)">6</text>
</g>
<g font-size="1.4" fill="#000080">
<text x="140" y="99.4" transform="rotate(90 140 99.4)">MountingHole_Pad_Bat-_output</text>
<text x="152.5" y="99.3" transform="rotate(90 152.5 99.3)">MountingHole_Pad_Bat+_output</text>
<text x="133.5" y="104.2" transform="rotate(90 133.5 104.2)">mount_hole_mosfet</text>
<text x="122.8" y="110.2">J3</text>
<text x="133.2" y="108.8" transform="rotate(90 133.2 108.8)">ESC</text>
<text x="133.2" y="112.7" transform="rotate(90 133.2 112.7)">EN</text>
<text x="135.5" y="112.2">J2</text>
<text x="146" y="110.2" transform="rotate(90 146 110.2)">H3</text>
<text x="152" y="110.2" transform="rotate(90 152 110.2)">H3</text>
<text x="158.5" y="110.1" transform="rotate(90 158.5 110.1)">H4</text>
<text x="115.8" y="117.8">J4</text>
<text x="112" y="121.4" transform="rotate(90 112 121.4)">J1-1</text>
<text x="168.3" y="125.3" transform="rotate(90 168.3 125.3)">Group</text>
<text x="135.6" y="126.1" transform="rotate(90 135.6 126.1)">Q2</text>
<text x="164.5" y="139.9" transform="rotate(45 164.5 139.9)">U1</text>
<text x="134.6" y="149.1" transform="rotate(90 134.6 149.1)">J1</text>
<text x="140" y="148.9" transform="rotate(90 140 148.9)">MountingHole_Pad_Bat-_input</text>
<text x="152.5" y="149.1" transform="rotate(90 152.5 149.1)">MountingHole_Pad_Bat+_input</text>
<text x="163.6" y="152.7">R14</text>
<text x="163.9" y="150.1">5m</text>
<text x="164.1" y="151.1">R5</text>
<text x="146" y="159.2" transform="rotate(90 146 159.2)">H1</text>
<text x="152" y="159.2" transform="rotate(90 152 159.2)">H1</text>
<text x="158.5" y="159.4" transform="rotate(90 158.5 159.4)">H2</text>
</g>
<g font-size="1.4" fill="#626262">
<text x="116.8" y="106.9" transform="rotate(90 116.8 106.9)">IR</text>
<text x="116.8" y="109.4" transform="rotate(90 116.8 109.4)">sensor</text>
<text x="164.5" y="110.1" transform="rotate(90 164.5 110.1)">H4</text>
<text x="109.6" y="119.2" transform="rotate(90 109.6 119.2)">GND TX RX</text>
<text x="124" y="117.8">R13</text>
<text x="124" y="114.2">R12</text>
<text x="168.3" y="116.6" transform="rotate(90 168.3 116.6)">SPROJ3EE</text>
<text x="136.5" y="121.6">R10</text>
<text x="138.7" y="125.3" transform="rotate(90 138.7 125.3)">Q2</text>
<text x="162.8" y="127.9" transform="rotate(90 162.8 127.9)">R2</text>
<text x="167.2" y="128.2" transform="rotate(90 167.2 128.2)">R3</text>
<text x="168.3" y="130.8" transform="rotate(90 168.3 130.8)">3</text>
<text x="134.4" y="134.5" transform="rotate(90 134.4 134.5)">R8</text>
<text x="137.7" y="134.5" transform="rotate(90 137.7 134.5)">R9</text>
<text x="141" y="134.1" transform="rotate(90 141 134.1)">R11</text>
<text x="168.3" y="132.9" transform="rotate(90 168.3 132.9)">-</text>
<text x="168.3" y="135.3" transform="rotate(90 168.3 135.3)">Controller</text>
<text x="122.7" y="140.2" transform="rotate(90 122.7 140.2)">A1</text>
<text x="162.7" y="141.6" transform="rotate(45 162.7 141.6)">U1</text>
<text x="138.4" y="149.8" transform="rotate(90 138.4 149.8)">R6</text>
<text x="141.7" y="148.1" transform="rotate(90 141.7 148.1)">R7</text>
<text x="163.6" y="155.3">R14</text>
<text x="122.3" y="159.7">USB</text>
<text x="134.4" y="160.2" transform="rotate(90 134.4 160.2)">R1</text>
<text x="138.2" y="160.2" transform="rotate(90 138.2 160.2)">R4</text>
<text x="164.5" y="159.4" transform="rotate(90 164.5 159.4)">H2</text>
</g>
<g font-size="1" fill="#626262">
<text x="136.9" y="145.3" transform="rotate(90 136.9 145.3)">GND</text>
<text x="136.9" y="148.3" transform="rotate(90 136.9 148.3)">+5V</text>
<text x="136.9" y="151.2" transform="rotate(90 136.9 151.2)">SDA</text>
<text x="136.9" y="154.1" transform="rotate(90 136.9 154.1)">SCL</text>
</g>
</svg>
